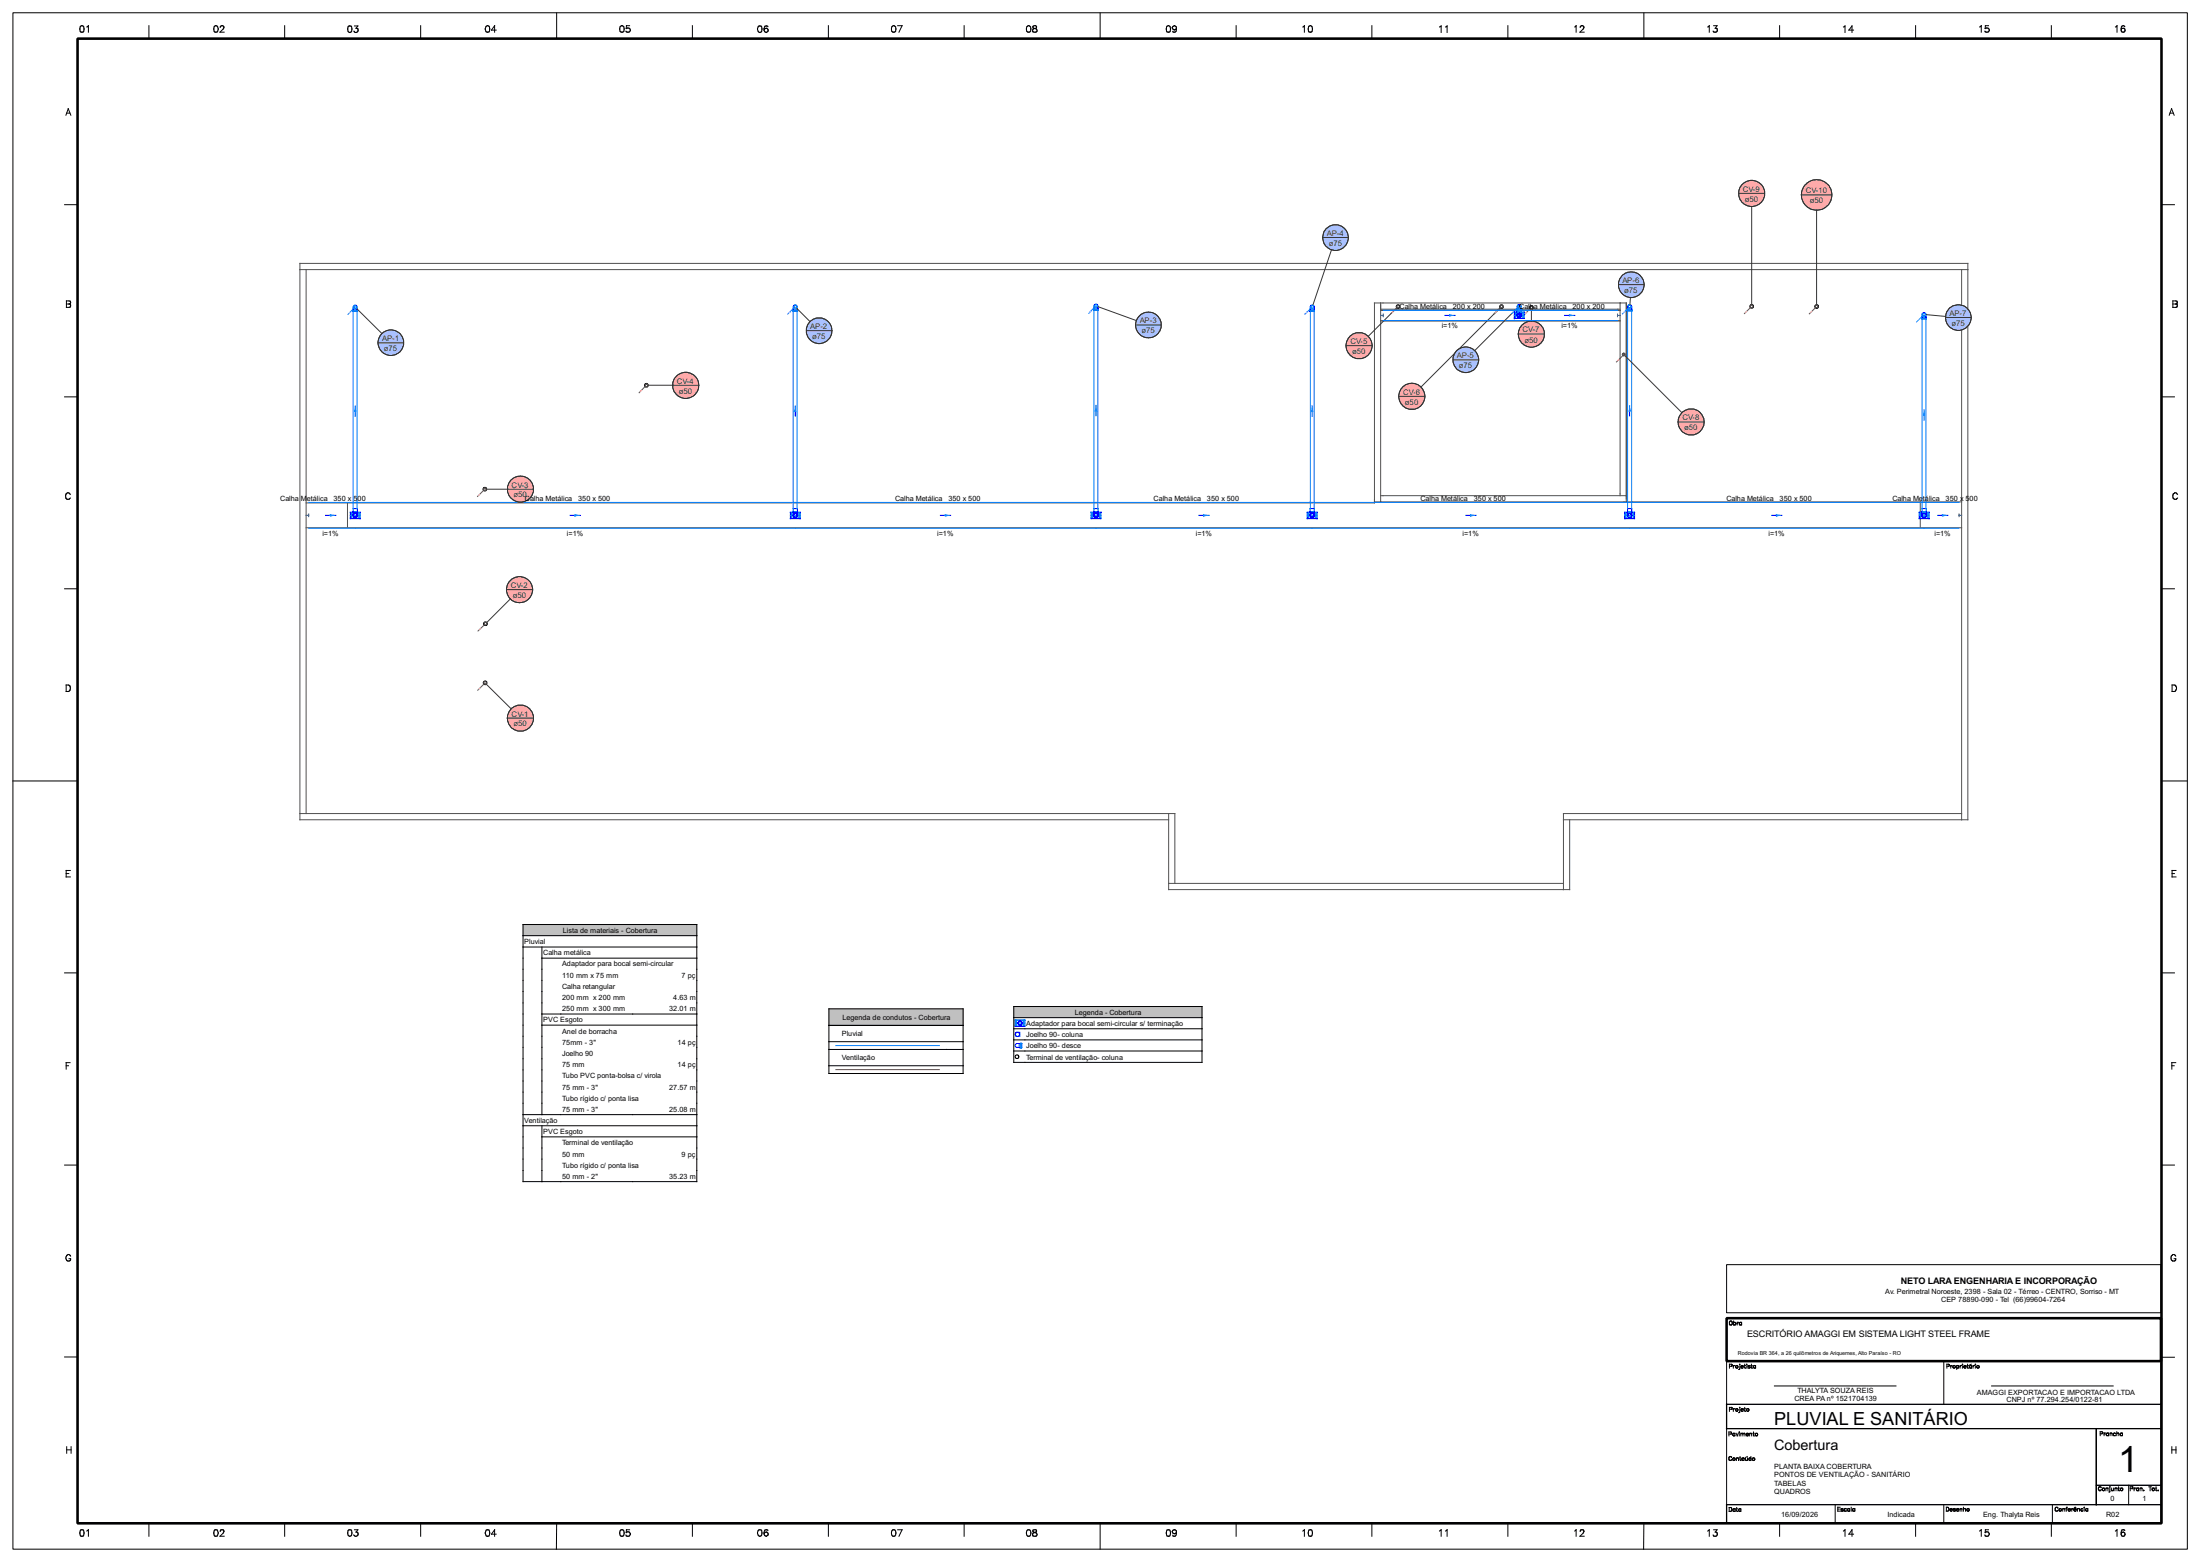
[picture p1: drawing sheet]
<svg xmlns="http://www.w3.org/2000/svg" width="851mm" height="604mm" viewBox="0 0 851 604" stroke-linecap="round" stroke-linejoin="round" font-family="sans-serif">
<path d="M30 14.9h806v574.1h-806zM667.8 509.7h168v16.6h-168z" fill="none" stroke="#000" stroke-width="1"/>
<g fill="none" stroke="#000" stroke-width=".39">
<path d="M5 4.9h841v594.1h-841zM31.2 10.1l.4-.2a1.37 1.37 0 0 1 .9 1.2 1.37 1.37 0 0 1-.7 1.3l-.8-.4-.1-1zM33.6 10.4l.6-.5v2.5M57.6 9.9v5M83 10.1a1.19 1.19 0 0 1 1.5 .9 1.19 1.19 0 0 1-.9 1.4l-.8-.4-.1-1zM85.2 10.5a.72 .72 0 0 1 1.1-.5 .72 .72 0 0 1 0 1.2l-1.2 1.2h1.6M110.1 9.9v5M134.8 10.1l.6-.1a1.37 1.37 0 0 1 .7 1.4 1.37 1.37 0 0 1-.9 1.1 1.71 1.71 0 0 1-.4-2.4zM137.1 10h1.3l-.7 .9a.82 .82 0 0 1 .6 1.3 .82 .82 0 0 1-1.4-.2M162.7 9.9v5M188.1 10.1l.4-.2a1.37 1.37 0 0 1 .9 1.2 1.37 1.37 0 0 1-.7 1.3h-.2a1.41 1.41 0 0 1-.4-2.3zM191.9 11.6h-1.8l1.2-1.7v2.5"/>
<path d="M215.3 5v9.9M240.1 10.1l.3-.2a1.28 1.28 0 0 1 1 1.3 1.28 1.28 0 0 1-1 1.2l-.6-.4-.1-.6 .1-1zM243.5 9.9h-1.2l-.1 1.1a.91 .91 0 0 1 1.4 0 .91 .91 0 0 1-.2 1.4 .91 .91 0 0 1-1.3-.4M267.8 9.9v5M293.4 10.1l.6-.1a1.37 1.37 0 0 1 .7 1.4 1.37 1.37 0 0 1-.9 1.1 1.52 1.52 0 0 1-.4-2.4zM295.9 11h.8l.4 .6-.1 .5-.6 .4-.7-.4-.2-.5zM297 10.3l-.7-.3a1.23 1.23 0 0 0-.8 1.6M320.4 9.9v5M345.2 10.1l.3-.2a1.28 1.28 0 0 1 1 1.3 1.28 1.28 0 0 1-1 1.2l-.6-.4-.1-.6 .1-1zM347.2 9.9h1.7l-1.2 2.5M372.9 9.9v5M397.4 10.1l.3-.2a1.28 1.28 0 0 1 1 1.3 1.28 1.28 0 0 1-1 1.2l-.6-.4-.1-.6 .1-1z"/>
<path d="M399.6 10.1v.7l1.1 .3 .4 .5a.85 .85 0 0 1-.9 .9 .85 .85 0 0 1-.8-.9 1.17 1.17 0 0 1 1.4-.8l.1-.5-.4-.4zM425.5 5v9.9M451.4 10.1l.4-.2a1.37 1.37 0 0 1 .9 1.2 1.37 1.37 0 0 1-.7 1.3l-.8-.4-.1-1zM453.8 10.1l.5-.2 .6 .4 .1 .5-.4 .6h-.8l-.4-.6zM455 10.8a1.08 1.08 0 0 1-1 1.6l-.4-.3M478.1 9.9v5M503.9 10.4l.6-.5v2.5M506.3 10.1l.4-.2a1.37 1.37 0 0 1 .9 1.2 1.37 1.37 0 0 1-.7 1.3l-.8-.4-.1-1zM530.6 9.9v5M556.8 10.4l.6-.4v2.5M559.1 10.4l.6-.4v2.5M583.2 9.9v5"/>
<path d="M609.1 10.4l.5-.5v2.5M611.2 10.5a.72 .72 0 0 1 1.1-.5 .72 .72 0 0 1 0 1.2l-1.2 1.2h1.6M635.8 5v9.9M660.5 10.4l.6-.5v2.5M662.8 9.9h1.3l-.7 1a.82 .82 0 0 1 .6 1.3 .82 .82 0 0 1-1.4-.2M688.3 9.9v5M713 10.4l.6-.4v2.5M716.9 11.6h-1.8l1.2-1.6v2.5M740.9 9.9v5M765.7 10.4l.6-.5v2.5M769.1 9.9h-1.2l-.1 1.1a.91 .91 0 0 1 1.4 0 .91 .91 0 0 1-.2 1.4 .91 .91 0 0 1-1.3-.4M793.4 9.9v5"/>
<path d="M818.2 10.4l.6-.5v2.5M821.8 10.3l-.7-.4a1.29 1.29 0 0 0-.7 1.7M25.5 44.5l.9-2.5 1 2.5M25.8 43.7h1.2M839 44.5l.9-2.5 1 2.5M839.3 43.7h1.2M25 79.1h5M836 79.1h5M25.7 116.3l1.5 .2 .1 .5-.6 .5 .6 .4-.2 .8-1.4 .1zM25.7 117.5h1M840.4 116.3l1.6 .2v.7l-.5 .3 .6 .4-.2 .8-1.5 .1zM840.4 117.5h1.1"/>
<path d="M25 153.5h5M836 153.5h5M27.2 191.2l-.6-.6a1.21 1.21 0 0 0-1.3 1.3 1.21 1.21 0 0 0 1.5 1.1l.4-.4M842.2 191.2l-.6-.6a1.21 1.21 0 0 0-1.3 1.3 1.21 1.21 0 0 0 1.5 1.1l.4-.4M25 227.7h5M836 227.7h5M25.6 264.9a1.34 1.34 0 0 1 1.5 .7 1.34 1.34 0 0 1-.4 1.7l-1.1 .1zM840.1 264.9a1.37 1.37 0 0 1 1.6 .7 1.37 1.37 0 0 1-.4 1.7l-1.2 .1zM5 302h25M836 302h9.9M25.6 337.8h1M27.2 336.6h-1.6v2.5h1.6"/>
<path d="M840.1 337.8h.9M841.6 336.6h-1.5v2.5h1.5M25 376.2h5M836 376.2h5M25.6 412.1h.9M27.1 410.9h-1.5v2.5M840 412.1h.9M841.5 410.9h-1.5v2.5M25 450.5h5M836 450.5h5M27.3 485.7l-.1-.2a.79 .79 0 0 0-1.4 0 1.18 1.18 0 0 0-.3 1.5 1.18 1.18 0 0 0 1.5 .5l.3-.8h-.6M667.8 489h168v18.6h-168z"/>
<path d="M841.5 485.7l-.6-.6h-.5a1.48 1.48 0 0 0-.2 2.4l.7 .1 .5-.3 .1-.6h-.6M669.1 510.9a.77 .77 0 0 1 .9 .4 .77 .77 0 0 1-.3 1h-.6l-.2-.3zM670.5 511.6l.5-.3 .4 .5-.3 .5-.6-.2M670.5 510.8v1.5M671.9 511.3v1M672.4 511.3l-.5 .3M673.6 511.6l-.5-.3-.4 .5 .2 .5 .7-.2M673.6 511.3v1M25 524.7h5M667.8 526.3v16.7M668.9 528.3l.9-.1 .1-.6-1-.1v1.5M670.4 528v1"/>
<path d="M671 528l-.6 .4M672.8 527.6h.1M672.9 528.1v1.1l-.4 .3M673.4 528.4h.8l-.3-.4-.5 .2v.6l.3 .2 .5-.2M674.6 528h.5M674.8 527.5v1.2l.3 .3M675.5 527.6h.1M675.6 528.1v.9M676.9 528.2l-.8-.1 .8 .6-.3 .3-.5-.2M677.2 528h.5M677.4 527.5v1.2l.4 .3M679 528.2a.5 .5 0 0 0-.7-.1 .5 .5 0 0 0 0 .8 .5 .5 0 0 0 .7-.1"/>
<path d="M679 528v1M686.3 535.9h47M751.8 526.3v16.7M753 528.3l.8-.1 .1-.6-.9-.1v1.5M754.5 528v1M755 528l-.5 .2M756.8 528.2l.5-.2 .3 .4-.3 .6-.5-.2M756.8 528v1.5M758.1 528v1M758.7 528l-.6 .4M759 527.6h.1M759 528.1v.9"/>
<path d="M759.5 528.4l.4 .6 .5-.2M759.6 528.2l.5-.2 .3 .4h-.9zM760.8 528h.5M761 527.5v1.4l.3 .1M762.4 527.5l-.6 .3M762.5 528.2l-.5-.2-.3 .4 .3 .6 .5-.2M762.5 528v1M763.1 528v1M763.7 528l-.6 .4M764 527.6h.1M764 528.1v.9M770.3 535.9h47"/>
<path d="M835.8 526.3v16.7M836 524.8h5M25.8 559.4v2.5M27.5 559.4v2.5M667.8 552.4v29.4M668.7 554.5l1-.1v-.5l-1-.2v1.5M668.9 544.9h.9l.1-.6-1-.1v1.5M670.4 544.7v1M671 554.2v1M671 554.4l-.3-.2-.5 .2v.6l.3 .2 .5-.2M671 544.7h-.4l-.2 .4M671.5 544.7h.5l.2 .4-.3 .6-.6-.5z"/>
<path d="M671.5 554.2l.4 1 .4-1M672.7 553.7v.2zM672.7 554.3v.9M672.9 544.2h.1M672.9 544.7v1.2l-.4 .3M673.3 554.5l.4-.3 .4 .3M673.3 554.2v1M673.4 545.1h.8l-.1-.4-.7 .2v.5l.3 .3 .5-.3M674.1 554.5l.6-.3 .2 1M674.1 554.5v.7M674.6 544.7h.5M674.8 544.2v1.2l.3 .3"/>
<path d="M675.4 554.6l.3 .6 .5-.2M675.7 554.2l.5 .4h-.8zM675.7 544.7l.7 .2-.3 .8-.6-.5zM676.7 554.5l.4-.3 .4 .1v.9M676.7 554.2v1M678 554.2h.5M678.2 553.7v1.4l.3 .1M812.3 554.4l.9-.1 .1-.4-1-.3v1.5M813.8 554.1v1M814.4 554.1l-.6 .5M815.5 554.3a.51 .51 0 0 0-.8 0 .51 .51 0 0 0 .2 .8l.6-.2M815.5 554.1v1"/>
<path d="M816.1 554.4l.3-.3 .4 .1 .1 .9M816.1 554.1v1M818.2 554.3l-.3-.2-.5 .2 .2 .8 .6-.2M818.7 554.4l.6-.3 .2 1M818.7 553.6v1.5M820.9 554.3l-.5-.2-.4 .5 .2 .5 .7-.2M820.9 554.1v1M840 559.4v2.5M841.6 559.4v2.5M25.8 560.6h1.7M669.7 563.6l-.3-.4-.7 .4 .1 .9 .6 .2 .3-.3M670.2 563.9a.5 .5 0 0 1 .7-.1 .5 .5 0 0 1 0 .8 .5 .5 0 0 1-.7-.1z"/>
<path d="M671.6 564l.6-.3 .2 1M671.6 563.7v1M672.8 563.7h.5M673 563.2v1.2l.4 .3M673.7 564.1l.4 .6 .5-.2M673.8 563.9l.5-.2 .3 .4h-.9zM675.1 563.7l.2 1 .6-.3M675.8 563.2l-.6 .3M675.9 563.7v1M677.2 563.9l-.5-.2-.3 .4 .3 .6 .5-.2M677.2 563.2v1.5M810.8 574.3h25"/>
<path d="M812.7 575.2l-.2-.3h-.6a.77 .77 0 0 0-.3 .9 .77 .77 0 0 0 .9 .5l.2-.3M813.3 575.4l.7 .2-.3 .8-.6-.5zM814.5 575.6l.8-.2v1M814.5 575.4v1M816 574.9h.1M816 575.4v1.4l-.3 .1M816.6 575.4l.2 1 .6-.3M817.4 575.4v1M818 575.6l.7-.2 .1 1M818 575.4v1M819.2 575.4h.5M819.4 574.9v1.2l.4 .3"/>
<path d="M820.3 575.4l.7 .2-.3 .8-.6-.5zM823.3 574.3v7.5M823.9 575.6h.9l.1-.6-1-.1v1.5M825.4 575.4v1M826 575.4h-.4l-.2 .4M827.1 575.6l-.6-.2-.2 .4 .3 .6 .5-.3M827.1 575.4v1M827.7 575.6l.7-.2 .1 1M827.7 575.4v1M829.1 576.2v.2zM831.1 574.9h1M831.6 574.9v1.5"/>
<path d="M832.4 575.6l.7-.2 .2 .4-.2 .5-.4 .1zM833.6 575.4h.5M833.9 574.9v1.4l.3 .1M834.7 576.2v.2zM840 560.6h1.6M31.2 591.6l.6-.1a1.46 1.46 0 0 1 0 2.5h-.2a1.71 1.71 0 0 1-.4-2.4zM33.6 592l.6-.5v2.5M57.6 589v5M83 591.6a1.24 1.24 0 0 1 1.5 .9 1.24 1.24 0 0 1-.9 1.5h-.2a1.71 1.71 0 0 1-.4-2.4zM85.2 592.1a.7 .7 0 0 1 .7-.6 .7 .7 0 0 1 .7 .7l-1.5 1.8h1.6M110.1 589v5M134.8 591.6l.6-.1a1.37 1.37 0 0 1 .7 1.3 1.37 1.37 0 0 1-.9 1.2 1.71 1.71 0 0 1-.4-2.4z"/>
<path d="M137.1 591.5h1.3l-.7 .9a.87 .87 0 0 1 .6 1.4 .87 .87 0 0 1-1.5-.3M162.7 589v5M188.1 591.6l.6-.1a1.46 1.46 0 0 1 0 2.5l-.6-.1a1.83 1.83 0 0 1 0-2.3zM191.9 593.2h-1.8l1.2-1.7v2.5M215.3 589l-.1 10M240.1 591.6l.3-.1a1.28 1.28 0 0 1 1 1.2 1.28 1.28 0 0 1-1 1.3 1.59 1.59 0 0 1-.3-2.4zM243.5 591.5h-1.2l-.1 1.1 .5-.3 .7 .1 .4 .6-.4 .9h-1.1l-.2-.4M267.8 589v5M293.4 591.6l.6-.1a1.37 1.37 0 0 1 .7 1.3 1.37 1.37 0 0 1-.9 1.2 1.52 1.52 0 0 1-.4-2.4zM295.9 592.5h.8l.4 .6-.1 .5-.6 .4-.7-.4-.2-.5zM297 591.8l-.7-.3a1.23 1.23 0 0 0-.8 1.6M320.4 589v5"/>
<path d="M345.2 591.6l.3-.1a1.28 1.28 0 0 1 1 1.2 1.28 1.28 0 0 1-1 1.3 1.59 1.59 0 0 1-.3-2.4zM347.2 591.5h1.7l-1.2 2.5M372.9 589v5M397.4 591.6l.3-.1a1.28 1.28 0 0 1 1 1.2 1.28 1.28 0 0 1-1 1.3 1.59 1.59 0 0 1-.3-2.4zM399.6 591.6v.7l1.1 .4a.68 .68 0 0 1 .4 .7 .68 .68 0 0 1-.6 .6l-.9-.1-.2-.4a1.21 1.21 0 0 1 1.4-1.2v-.7zM425.5 589v10M451.4 591.6l.6-.1a1.46 1.46 0 0 1 0 2.5h-.2a1.71 1.71 0 0 1-.4-2.4zM455 592.3a1.19 1.19 0 0 1-1 1.7l-.4-.4M478.1 589v5M503.9 592l.6-.5v2.5M506.3 591.6l.6-.1a1.46 1.46 0 0 1 0 2.5h-.2a1.71 1.71 0 0 1-.4-2.4zM530.6 589v5"/>
<path d="M556.8 592l.6-.5v2.5M559.1 592l.6-.5v2.5M583.2 589v5M609.1 592l.5-.5v2.5M611.2 592.1a.7 .7 0 0 1 .8-.6 .7 .7 0 0 1 .6 .7l-1.5 1.8h1.6M635.8 589l-.1 10M660.5 592l.6-.5v2.5M662.8 591.5h1.3l-.7 .9a.82 .82 0 0 1 .6 1.3 .82 .82 0 0 1-1.4-.2M668.8 582.9h.7a.85 .85 0 0 1 .3 1 .85 .85 0 0 1-1 .5zM671.1 583.6l-.1-.2-.7 .2a.5 .5 0 0 0 .1 .7 .5 .5 0 0 0 .7-.1M671.1 583.4v1M671.5 583.4h.5"/>
<path d="M671.7 582.9v1.2l.4 .3M673.3 583.4v1M673.3 583.6l-.1-.2-.7 .2v.6l.3 .2 .5-.2M688.3 589v5M709.8 581.8v7M710.8 583.5h.6M711.7 582.8h-.9v1.5h.9M712.9 583.5l-.8-.1v.3l.8 .3-.1 .3-.7-.2M713 592l.6-.5v2.5M714.1 583.5l-.5-.2-.3 .5 .2 .5 .6-.2M715.4 583.5l-.3-.2-.5 .2 .2 .8 .6-.2M715.4 583.3v1"/>
<path d="M716 582.8v1.5M716.9 593.2h-1.8l1.2-1.7v2.5M717.4 583.5l-.5-.2-.4 .5 .2 .5 .7-.2M717.4 583.3v1M740.9 589v5M751.8 581.8v7.1M752.8 582.8l.7 .1 .3 .5-.1 .6-.4 .3h-.5zM754.2 583.7l.4 .6 .5-.2M754.4 583.4l.4-.1 .3 .4h-.9zM756.3 583.5l-.3-.2-.5 .2 .8 .5-.1 .2-.7-.1M756.7 583.7l.4 .6 .5-.2M756.8 583.5l.5-.2 .3 .4h-.9z"/>
<path d="M758.1 583.6l.3-.3 .4 .1v.9M758.1 583.3v1M759.4 583.6l.6-.3 .2 1M759.4 582.8v1.5M760.9 583.4l.7 .1v.6a.5 .5 0 0 1-.7 0 .5 .5 0 0 1 0-.7zM765.7 592l.6-.5v2.5M769.1 591.5h-1.2l-.1 1.1 .5-.3 .7 .1 .4 .6-.4 .9h-1.1l-.2-.4M793.4 589v5M793.8 581.8v7.1M795.9 583.2l-.3-.4-.7 .4 .2 1 .5 .1 .3-.3M796.4 583.5a.5 .5 0 0 1 .7-.1 .5 .5 0 0 1 0 .8 .5 .5 0 0 1-.7-.1zM797.8 583.6l.6-.3 .2 1"/>
<path d="M797.8 583.3v1M799 583.3h.5M799.6 582.8l-.4 .3v1.2M799.9 583.7l.4 .6 .5-.2M800.1 583.4l.4-.1 .3 .4h-.9zM801.3 583.3v1M801.9 583.3l-.6 .4M802.1 583.7l.4 .6 .5-.2M802.2 583.5l.5-.2 .3 .4h-.9zM802.3 583l.3-.2 .3 .2M803.5 583.6l.6-.3 .2 1M803.5 583.3v1"/>
<path d="M805.6 583.5l-.5-.2-.3 .4 .3 .6 .5-.2M806.1 582.8v.2zM806.1 583.4v.9M807.5 583.5a.5 .5 0 0 0-.7-.1 .5 .5 0 0 0 0 .8 .5 .5 0 0 0 .7-.1M807.5 583.3v1M818.2 592l.6-.5v2.5M821.8 591.8l-.7-.3a1.29 1.29 0 0 0-.7 1.7"/>
<circle cx="821.2" cy="11.7" r=".78"/>
<circle cx="592.3" cy="118.9" r=".7"/>
<circle cx="671.7" cy="528.5" r=".48"/>
<circle cx="755.8" cy="528.5" r=".51"/>
<circle cx="765" cy="528.5" r=".49"/>
<circle cx="679.3" cy="554.7" r=".48"/>
<circle cx="678.2" cy="564.2" r=".49"/>
<circle cx="454.2" cy="592.2" r=".78"/>
<circle cx="821.2" cy="593.2" r=".78"/>
</g>
<path d="M810.8 552.4v29.4M835.8 552.4h-168v-9.4h168v45.8h-168v-7h168" fill="none" stroke="#000" stroke-width=".5"/>
<g fill="none" stroke="#505050" stroke-width=".39">
<path d="M116 104.2h645.1M118.4 104.2v210.4M534 119.9h92.6M534 117.1v77M534 119.5h92.6M626.6 117.1v74.6M758.7 104.2v212.8M534 120h92.6M534 124h92.6M134.4 194.5v9.6M531.6 194.1h227.1M534 191.7h95"/>
<path d="M629 194.1v-77h-97.4v77.4h-413.2M742.7 194.1v10M118.4 204.1h640.3M116 314.6h338.4v27M452 317h-336v-215.2h645.1v215.2h-156.4M452 314.6v29.4h155.1v-27M758.7 314.6h-154v29.4M452 341.6h152.7"/>
</g>
<path d="M588.7 125.6a5 5 0 0 1 5.5-1.1 5 5 0 0 1 3.1 4.6h-5h5a5 5 0 0 1-6.9 4.8 5 5 0 0 1-1.7-8.3z" fill-rule="evenodd" fill="#faa"/>
<g fill="none" stroke="#333" stroke-width=".39">
<path d="M592.3 119.6v4.5M587.2 129.1h10.1"/>
<circle cx="592.3" cy="129.2" r="5"/>
</g>
<g fill="none" stroke="#684545" stroke-width=".39">
<path d="M591.9 119.2l-2.4 2.5"/>
<circle cx="592.3" cy="119" r=".51"/>
</g>
<path d="M590.2 120.4l.6 .6-1.3 .7z" fill="#faa"/>
<circle cx="580.7" cy="118.6" r=".73" fill="none" stroke="#000" stroke-width=".39"/>
<path d="M542.8 149.4a5.1 5.1 0 0 1 5.4-.8 5.1 5.1 0 0 1 2.9 4.7h-5h5a5.1 5.1 0 0 1-7.2 4.5 5.1 5.1 0 0 1-1.1-8.4z" fill-rule="evenodd" fill="#faa"/>
<g fill="none" stroke="#333" stroke-width=".39">
<path d="M580.2 119l-30.6 30.7M541 153.3h10.1"/>
<circle cx="546" cy="153.3" r="5.1"/>
</g>
<g fill="none" stroke="#684545" stroke-width=".39">
<path d="M580.4 118.9l-2.5 2.4"/>
<circle cx="580.7" cy="118.5" r=".5"/>
</g>
<path d="M578.7 120l.5 .6-1.3 .7z" fill="#faa"/>
<circle cx="540.7" cy="118.6" r=".7" fill="none" stroke="#000" stroke-width=".39"/>
<path d="M522.4 129.7a5.1 5.1 0 0 1 5.4-.7 5.1 5.1 0 0 1 2.9 4.7h-5.1h5.1a5.1 5.1 0 0 1-7.2 4.5 5.1 5.1 0 0 1-1.1-8.5z" fill-rule="evenodd" fill="#faa"/>
<g fill="none" stroke="#333" stroke-width=".39">
<path d="M540.2 119l-11 11M520.6 133.7h10.1"/>
<circle cx="525.6" cy="133.7" r="5.1"/>
</g>
<g fill="none" stroke="#684545" stroke-width=".39">
<path d="M540.4 118.9l-2.5 2.4"/>
<circle cx="540.7" cy="118.5" r=".48"/>
</g>
<path d="M538.7 120l.5 .6-1.3 .7z" fill="#faa"/>
<circle cx="250" cy="149" r=".74" fill="none" stroke="#000" stroke-width=".39"/>
<path d="M261.6 145.5a5.1 5.1 0 0 1 5.5-1.2 5.1 5.1 0 0 1 3.2 4.7h-5.1h5.1a5.1 5.1 0 0 1-7 4.7 5.1 5.1 0 0 1-1.7-8.2z" fill-rule="evenodd" fill="#faa"/>
<g fill="none" stroke="#333" stroke-width=".39">
<path d="M250.7 149h19.6"/>
<circle cx="265.3" cy="149" r="5"/>
</g>
<g fill="none" stroke="#684545" stroke-width=".39">
<path d="M249.6 149.4l-2.4 2.5"/>
<circle cx="250" cy="149" r=".51"/>
</g>
<path d="M247.9 150.6l.6 .5-1.3 .8z" fill="#faa"/>
<path d="M136.6 119.5h1.5M136.6 119.9h1.6M136.6 120.3h1.6M136.6 120.1h1.6" fill="none" stroke="#007fff" stroke-width=".39"/>
<path d="M137 118h.8l.3 .4 .1 2-1.7-.1 .1-1.8z" fill="none" stroke="#00f" stroke-width=".39"/>
<path d="M147.7 128.9a4.9 4.9 0 0 1 5.4-1 4.9 4.9 0 0 1 3 4.7h-4.9h4.9a4.9 4.9 0 0 1-6.9 4.4 4.9 4.9 0 0 1-1.5-8.1z" fill-rule="evenodd" fill="#aabfff"/>
<g fill="none" stroke="#333" stroke-width=".39">
<path d="M138.1 119.4l9.6 9.5M146.2 132.6h9.9"/>
<circle cx="151.2" cy="132.5" r="4.9"/>
</g>
<g fill="none" stroke="#007fff" stroke-width=".39">
<path d="M137 119l-2.4 2.5"/>
<circle cx="137.4" cy="118.7" r=".53"/>
</g>
<path d="M135.3 120.2l.6 .5-1.3 .8z" fill="#aad4ff"/>
<path d="M423.1 119.1h1.5M423.1 119.5h1.6M423.1 119.9h1.6M423.1 119.7h1.6" fill="none" stroke="#007fff" stroke-width=".39"/>
<path d="M423.5 117.6h.8l.3 .4 .1 2-1.7-.1 .1-1.6z" fill="none" stroke="#00f" stroke-width=".39"/>
<path d="M441.3 121.5a5 5 0 0 1 7.8 4.1h-4.9h4.9a5 5 0 0 1-7.3 4.4 5 5 0 0 1-.5-8.5z" fill-rule="evenodd" fill="#aabfff"/>
<g fill="none" stroke="#333" stroke-width=".39">
<path d="M424.6 118.5l14.9 5.4M439.2 125.6h9.9"/>
<circle cx="444.2" cy="125.6" r="4.9"/>
</g>
<g fill="none" stroke="#007fff" stroke-width=".39">
<path d="M423.5 118.6l-2.4 2.5"/>
<circle cx="423.9" cy="118.3" r=".5"/>
</g>
<path d="M421.8 119.8l.6 .5-1.3 .8z" fill="#aad4ff"/>
<path d="M306.8 119.4h1.5M306.8 119.8h1.6M306.8 120.2h1.6M306.8 120h1.6" fill="none" stroke="#007fff" stroke-width=".39"/>
<path d="M307.2 117.9h.8l.3 .4 .1 2-1.7-.1 .1-1.7z" fill="none" stroke="#00f" stroke-width=".39"/>
<path d="M313.6 124a5 5 0 0 1 5.3-.6 5 5 0 0 1 2.9 4.4h-5h5a5 5 0 0 1-7.1 4.6 5 5 0 0 1-1.1-8.4z" fill-rule="evenodd" fill="#aabfff"/>
<g fill="none" stroke="#333" stroke-width=".39">
<path d="M308.3 119.3l5 5M311.9 127.8h9.9"/>
<circle cx="316.8" cy="127.8" r="5"/>
</g>
<g fill="none" stroke="#007fff" stroke-width=".39">
<path d="M307.2 118.9l-2.5 2.5"/>
<circle cx="307.6" cy="118.6" r=".48"/>
</g>
<path d="M305.5 120.1l.5 .6-1.3 .7z" fill="#aad4ff"/>
<path d="M506.7 119.8h1.6M506.8 119.4h1.5M506.7 120.3h1.6M506.7 120h1.6" fill="none" stroke="#007fff" stroke-width=".39"/>
<path d="M507 118l.8-.1 .4 .3 .1 2.2-1.7-.1z" fill="none" stroke="#00f" stroke-width=".39"/>
<path d="M513 88.3a5 5 0 0 1 5.4-1 5 5 0 0 1 3.1 4.5h-5h5a5 5 0 0 1-6.9 4.7 5 5 0 0 1-1.6-8.2z" fill-rule="evenodd" fill="#aabfff"/>
<g fill="none" stroke="#333" stroke-width=".39">
<path d="M511.6 91.8h9.9M515 96.5l-7.2 21.4"/>
<circle cx="516.6" cy="91.8" r="4.9"/>
</g>
<g fill="none" stroke="#007fff" stroke-width=".39">
<path d="M507.2 119l-2.5 2.4"/>
<circle cx="507.5" cy="118.7" r=".48"/>
</g>
<path d="M505.4 120.1l.6 .6-1.3 .7z" fill="#aad4ff"/>
<path d="M743.4 122.4h1.5M743.4 122.8h1.6M743.4 123.2h1.6M743.4 123h1.6" fill="none" stroke="#007fff" stroke-width=".39"/>
<path d="M743.9 120.8h.5l.5 .5 .1 2-1.7-.1 .1-1.9z" fill="none" stroke="#00f" stroke-width=".39"/>
<path d="M754.2 118.9a5 5 0 0 1 5.3-.6 5 5 0 0 1 2.9 4.4h-5h5a5 5 0 0 1-7.1 4.6 5 5 0 0 1-1.1-8.4z" fill-rule="evenodd" fill="#aabfff"/>
<g fill="none" stroke="#333" stroke-width=".39">
<path d="M744.9 121.6l7.6 .7M752.5 122.7h9.9"/>
<circle cx="757.5" cy="122.7" r="4.9"/>
</g>
<g fill="none" stroke="#007fff" stroke-width=".39">
<path d="M743.8 121.9l-2.5 2.5"/>
<circle cx="744.2" cy="121.6" r=".5"/>
</g>
<path d="M742.1 123.1l.5 .5-1.3 .8z" fill="#aad4ff"/>
<path d="M629.5 119.3h1.6M629.5 119.7h1.6M629.5 119.9h1.6M629.5 120.1h1.6" fill="none" stroke="#007fff" stroke-width=".39"/>
<path d="M630 117.7h.6l.4 .4 .1 2.1-1.7-.1 .1-1.7z" fill="none" stroke="#00f" stroke-width=".39"/>
<path d="M627.7 106.2a5 5 0 0 1 5.3-.7 5 5 0 0 1 2.9 4.5h-5h5a5 5 0 0 1-7.1 4.6 5 5 0 0 1-1.1-8.4z" fill-rule="evenodd" fill="#aabfff"/>
<g fill="none" stroke="#333" stroke-width=".39">
<path d="M626 110h9.9M630.6 115l-.2 2.7"/>
<circle cx="630.9" cy="110" r="5"/>
</g>
<g fill="none" stroke="#007fff" stroke-width=".39">
<path d="M630 118.8l-2.5 2.5"/>
<circle cx="630.3" cy="118.5" r=".47"/>
</g>
<path d="M628.2 120l.6 .5-1.3 .8z" fill="#aad4ff"/>
<path d="M202.3 357.5h67.2v4.3h-67.2z" fill-rule="evenodd" fill="#c0c0c0"/>
<path d="M202.3 357.5h67.2v4.3h-67.2z" fill="none" stroke="#c0c0c0" stroke-width=".39"/>
<path d="M202.3 357.5h67.2v99.4h-67.2zM202.3 361.8h67.2M202.3 366.2h67.2M209.6 366.2v64.8M209.6 370.5h59.9M209.6 392.1h59.9M209.6 396.4h59.9M202.3 431h67.2M202.3 435.3h67.2M209.6 435.3v21.6M209.6 439.6h59.9" fill="none" stroke="#000" stroke-width=".39"/>
<path d="M320.6 390.1h51.9v6.4h-51.9z" fill-rule="evenodd" fill="#c0c0c0"/>
<path d="M320.6 390.1h51.9v6.4h-51.9z" fill="none" stroke="#c0c0c0" stroke-width=".39"/>
<path d="M320.6 390.1h51.9v25h-51.9zM320.6 396.5h51.9M320.6 402.8h51.9M320.6 405.8h51.9M320.6 412.1h51.9" fill="none" stroke="#000" stroke-width=".39"/>
<path d="M323.3 404.3h40" fill="none" stroke="#007fff" stroke-width=".39"/>
<path d="M323.3 413.6h40" fill="none" stroke="#684545" stroke-width=".39"/>
<path d="M392.1 389.2h72.8v4.3h-72.8z" fill-rule="evenodd" fill="#c0c0c0"/>
<path d="M392.1 389.2h72.8v4.3h-72.8z" fill="none" stroke="#c0c0c0" stroke-width=".39"/>
<g fill="none" stroke="#000" stroke-width=".39">
<path d="M392.1 389.2h72.8v21.6h-72.8zM392.1 393.5h72.8M392.1 397.8h72.8M392.1 402.1h72.8M392.1 406.4h72.8"/>
<circle cx="393.4" cy="408.6" r=".71"/>
</g>
<g fill="none" stroke="#007fff" stroke-width=".39">
<path d="M535 119.9h52.6M535 123.9h52.6M392.6 396.7h3.8M392.6 394.5h3.8M392.6 395.6h3.8M393 394.5v2.2M393.1 394.5v2.2M394.4 399.2v1.5M395.9 394.5v2.2M396 394.5v2.2M394.2 403.5v1.5M394.6 403.5v1.6"/>
<path d="M394.8 403.5v1.6M395 403.5v1.6"/>
<circle cx="393.5" cy="399.9" r=".78"/>
</g>
<g fill="none" stroke="#00f" stroke-width=".39">
<path d="M558.8 121.9h4M392.6 394.4h3.8v2.5h-3.8zM394 399.2h.4M393 403.6l2.2-.1v1.6l-2.3-.2-.3-.8zM394 400.7h.4"/>
<circle cx="393.5" cy="400" r=".88"/>
<circle cx="394.6" cy="395.7" r=".77"/>
</g>
<path d="M534 121.9h1M535 121.4v1M625.6 121.9h1M625.6 121.4v1" fill="none" stroke="#006081" stroke-width=".39"/>
<path d="M560.4 121.3l2.4 .6-2.4 .6z" fill="#00bfff"/>
<path d="M586.8 119.2h1.5M586.8 119.6h1.6M586.8 119.8h1.6M586.8 120h1.6" fill="none" stroke="#007fff" stroke-width=".39"/>
<path d="M587.2 117.7h.8l.3 .4 .1 2.1-1.7-.2 .1-1.7z" fill="none" stroke="#00f" stroke-width=".39"/>
<path d="M563.4 135.6a5 5 0 0 1 5.4-1.1 5 5 0 0 1 3.1 4.7h-5h5a5 5 0 0 1-6.9 4.5 5 5 0 0 1-1.6-8.1z" fill-rule="evenodd" fill="#aabfff"/>
<g fill="none" stroke="#333" stroke-width=".39">
<path d="M586.8 119.1l-16.4 16.5M562 139.2h9.9"/>
<circle cx="566.9" cy="139.1" r="5"/>
</g>
<g fill="none" stroke="#007fff" stroke-width=".39">
<path d="M587.2 118.7l-2.5 2.5"/>
<circle cx="587.6" cy="118.4" r=".48"/>
</g>
<path d="M585.5 119.9l.5 .6-1.3 .7z" fill="#aad4ff"/>
<path d="M587.6 119.9h38M585.7 123h3.8M585.7 120.8h3.8M585.7 121.9h3.8M586.1 120.8v2.2M586.2 120.8v2.2M587.6 123.9h38M589 120.8v2.2M589.1 120.8v2.2" fill="none" stroke="#007fff" stroke-width=".39"/>
<g fill="none" stroke="#00f" stroke-width=".39">
<path d="M585.7 123.1h3.8v-2.5h-3.8v2.6M605.1 121.9h4"/>
<circle cx="587.6" cy="122" r=".77"/>
</g>
<path d="M606.7 121.3l2.4 .6-2.4 .6z" fill="#00bfff"/>
<g fill="none" stroke="#00f" stroke-width=".39">
<path d="M586.8 121v.4M588.3 121v.4M137.4 157v4M136.6 198.4l1.7-.1-.1-1.6h-1.6v2.2M138.1 198.4v.5"/>
<circle cx="587.6" cy="122" r=".91"/>
<circle cx="137.4" cy="199.3" r=".9"/>
</g>
<g fill="none" stroke="#007fff" stroke-width=".39">
<path d="M136.6 120.4v76.3M138.1 120.4v76.3M586.8 121h1.5M136.6 198.4h1.5M136.6 197.9h1.6M136.6 198.3h1.6M136.6 198.1h1.6"/>
<circle cx="587.6" cy="122" r=".82"/>
<circle cx="137.4" cy="199.3" r=".8"/>
</g>
<path d="M118.4 199.3h1M119.4 198.8v1" fill="none" stroke="#006081" stroke-width=".39"/>
<path d="M137.4 157l.6 2.5h-1.3z" fill="#00bfff"/>
<g fill="none" stroke="#00f" stroke-width=".39">
<path d="M307.6 157v4M306.8 198.4l1.7-.1-.1-1.6h-1.6v2.2M308.3 198.4v.5"/>
<circle cx="307.6" cy="199.3" r=".91"/>
</g>
<g fill="none" stroke="#007fff" stroke-width=".39">
<path d="M306.8 120.3v76.4M308.3 120.3v76.4M306.8 198.4h1.5M306.8 197.9h1.6M306.8 198.3h1.6M306.8 198.1h1.6"/>
<circle cx="307.6" cy="199.3" r=".77"/>
</g>
<path d="M307.6 157l.6 2.4h-1.3z" fill="#00bfff"/>
<g fill="none" stroke="#00f" stroke-width=".39">
<path d="M423.9 156.8v4M423.1 198.4l1.7-.1-.1-1.6h-1.6v2.2M424.6 198.4v.5"/>
<circle cx="423.9" cy="199.3" r=".91"/>
</g>
<g fill="none" stroke="#007fff" stroke-width=".39">
<path d="M423.1 120v76.7M424.6 120v76.7M423.1 198.4h1.5M423.1 197.9h1.6M423.1 198.3h1.6M423.1 198.1h1.6"/>
<circle cx="423.9" cy="199.2" r=".79"/>
</g>
<path d="M423.9 156.8l.6 2.5h-1.3z" fill="#00bfff"/>
<g fill="none" stroke="#00f" stroke-width=".39">
<path d="M507.5 157v4M506.8 198.4v.5M508.3 198.4l-1.7-.1 .1-1.6h1.6v2.2"/>
<circle cx="507.5" cy="199.3" r=".87"/>
</g>
<g fill="none" stroke="#007fff" stroke-width=".39">
<path d="M506.8 120.4v76.3M508.3 120.4v76.3M506.7 197.9h1.6M506.7 198.3h1.6M506.7 198.1h1.6M506.8 198.4h1.5"/>
<circle cx="507.5" cy="199.3" r=".81"/>
</g>
<path d="M507.5 157l.7 2.4h-1.3z" fill="#00bfff"/>
<path d="M757.7 198.8v1M757.7 199.3h1" fill="none" stroke="#006081" stroke-width=".39"/>
<path d="M119.4 194.3h18M119.4 204.3h18" fill="none" stroke="#007fff" stroke-width=".39"/>
<path d="M125.9 199.3h4" fill="none" stroke="#00f" stroke-width=".39"/>
<path d="M127.5 198.7l2.4 .6-2.4 .7z" fill="#00bfff"/>
<path d="M135.5 198.2h3.8M135.5 199.3h3.8M135.9 198.2v2.2M136 198.2v2.2M137.4 194.3h170.2M138.8 198.2v2.2M138.9 198.2v2.2M135.5 200.4h3.8M137.4 204.3h170.2" fill="none" stroke="#007fff" stroke-width=".39"/>
<g fill="none" stroke="#00f" stroke-width=".39">
<path d="M135.5 198.1h3.8v2.5h-3.8zM136.7 199v.1M220.5 199.3h4"/>
<circle cx="137.4" cy="199.3" r=".77"/>
</g>
<path d="M222.1 198.7l2.4 .6-2.4 .7z" fill="#00bfff"/>
<path d="M305.7 198.2h3.8M305.7 199.3h3.8M306.1 198.2v2.2M306.2 198.2v2.2M307.6 194.3h116.3M309 198.2v2.2M309.1 198.2v2.2M305.7 200.4h3.8M307.6 204.3h116.3" fill="none" stroke="#007fff" stroke-width=".39"/>
<g fill="none" stroke="#00f" stroke-width=".39">
<path d="M305.7 198.1h3.8v2.5h-3.8zM363.7 199.3h4"/>
<circle cx="307.6" cy="199.3" r=".76"/>
</g>
<path d="M365.3 198.7l2.4 .6-2.4 .7z" fill="#00bfff"/>
<path d="M422 198.2h3.8M422 199.3h3.8M422.4 198.2v2.2M422.5 198.2v2.2M423.9 194.3h83.6M425.3 198.2v2.2M425.4 198.2v2.2M422 200.4h3.8M423.9 204.3h83.6" fill="none" stroke="#007fff" stroke-width=".39"/>
<g fill="none" stroke="#00f" stroke-width=".39">
<path d="M422 198.1h3.8v2.5h-3.8zM424.5 199.7v.1M463.7 199.3h4"/>
<circle cx="423.9" cy="199.3" r=".76"/>
</g>
<path d="M465.3 198.7l2.4 .6-2.4 .7z" fill="#00bfff"/>
<path d="M505.6 198.2h3.8M505.6 199.3h3.8M506 198.2v2.2M506.1 198.2v2.2M507.5 194.3h122.8M508.9 198.2v2.2M509 198.2v2.2M505.6 200.4h3.8M507.5 204.3h122.8" fill="none" stroke="#007fff" stroke-width=".39"/>
<g fill="none" stroke="#00f" stroke-width=".39">
<path d="M505.6 198.1h3.8v2.5h-3.8zM566.9 199.3h4"/>
<circle cx="507.5" cy="199.3" r=".76"/>
</g>
<path d="M568.5 198.7l2.4 .6-2.4 .7z" fill="#00bfff"/>
<path d="M628.4 198.2h3.8M628.4 199.3h3.8M628.8 198.2v2.2M628.9 198.2v2.2M630.3 194.3h113.9M631.7 198.2v2.2M631.8 198.2v2.2M628.4 200.4h3.8M630.3 204.3h113.9" fill="none" stroke="#007fff" stroke-width=".39"/>
<path d="M628.4 198.1h3.8v2.5h-3.8zM629.7 198.8l.9-.2 .3 .3a.68 .68 0 0 1-.2 1.1l-.9-.1zM629.7 199.7v.1M685.2 199.3h4" fill="none" stroke="#00f" stroke-width=".39"/>
<path d="M686.8 198.7l2.4 .6-2.4 .7z" fill="#00bfff"/>
<g fill="none" stroke="#00f" stroke-width=".39">
<path d="M630.3 156.9v4M629.5 198.9v-2.2h1.6v2.2M629.5 198.4h1.6"/>
<circle cx="630.3" cy="199.3" r=".91"/>
</g>
<g fill="none" stroke="#007fff" stroke-width=".39">
<path d="M629.5 120.2v76.5M631.1 120.2v76.5M629.5 198.4h1.6M629.5 197.9h1.6M629.5 198.3h1.6M629.5 198.1h1.6"/>
<circle cx="630.3" cy="199.3" r=".81"/>
</g>
<path d="M630.3 156.9l.7 2.4h-1.3z" fill="#00bfff"/>
<path d="M742.3 198.2h3.8M742.3 199.3h3.8M742.7 198.2v2.2M742.8 198.2v2.2M744.2 194.3h13.5M745.6 198.2v2.2M745.7 198.2v2.2M742.3 200.4h3.8M744.2 204.3h13.5" fill="none" stroke="#007fff" stroke-width=".39"/>
<path d="M742.3 198.1h3.8v2.5h-3.8zM743.8 198.6h.7l.4 .5v.5l-.5 .5-.9-.3-.1-.7zM749.4 199.3h4" fill="none" stroke="#00f" stroke-width=".39"/>
<path d="M751 198.7l2.4 .6-2.4 .7z" fill="#00bfff"/>
<g fill="none" stroke="#00f" stroke-width=".39">
<path d="M744.2 158.5v4M743.4 198.4h1.6v-1.7h-1.6v2.2M744.9 198.4v.5"/>
<circle cx="744.1" cy="199.3" r=".88"/>
</g>
<g fill="none" stroke="#007fff" stroke-width=".39">
<path d="M743.4 123.3v73.4M744.9 123.3v73.4M743.4 198.4h1.5M743.4 197.9h1.6M743.4 198.3h1.6M743.4 198.1h1.6"/>
<circle cx="744.2" cy="199.3" r=".81"/>
</g>
<path d="M744.2 158.5l.6 2.4h-1.3z" fill="#00bfff"/>
<path d="M586.8 119.3h1.6v1.7l-1.7-.1zM587.6 118.1v4" fill="none" stroke="#00f" stroke-width=".39"/>
<path d="M586.8 119.3v.9M588.3 119.3v.9M586.8 120.4h1.6M586.8 120.9h1.6M586.8 120.6h1.6" fill="none" stroke="#007fff" stroke-width=".39"/>
<path d="M587.6 118.1l.6 2.5h-1.3z" fill="#00bfff"/>
<circle cx="702.6" cy="118.5" r=".69" fill="none" stroke="#000" stroke-width=".39"/>
<path d="M698.8 70.8a5.9 5.9 0 0 1 6.3-.8 5.9 5.9 0 0 1 3.4 5.3h-5.9h5.9a5.9 5.9 0 0 1-8.4 5.4 5.9 5.9 0 0 1-1.3-9.9z" fill-rule="evenodd" fill="#faa"/>
<g fill="none" stroke="#333" stroke-width=".39">
<path d="M696.7 75.3h11.8M702.6 81.2v36.6"/>
<circle cx="702.6" cy="75.3" r="5.9"/>
</g>
<g fill="none" stroke="#684545" stroke-width=".39">
<path d="M702.3 118.8l-2.5 2.5"/>
<circle cx="702.6" cy="118.5" r=".48"/>
</g>
<path d="M700.6 120l.5 .5-1.3 .8z" fill="#faa"/>
<circle cx="677.5" cy="118.4" r=".71" fill="none" stroke="#000" stroke-width=".39"/>
<path d="M673.9 71.2a5 5 0 0 1 5.5-1.1 5 5 0 0 1 3.1 4.6h-5h5a5 5 0 0 1-6.9 4.8 5 5 0 0 1-1.7-8.3z" fill-rule="evenodd" fill="#faa"/>
<g fill="none" stroke="#333" stroke-width=".39">
<path d="M672.5 74.7h10M677.5 79.8v37.9"/>
<circle cx="677.5" cy="74.8" r="5"/>
</g>
<g fill="none" stroke="#684545" stroke-width=".39">
<path d="M677.1 118.8l-2.4 2.4"/>
<circle cx="677.5" cy="118.4" r=".51"/>
</g>
<path d="M675.4 119.9l.6 .6-1.3 .7z" fill="#faa"/>
<circle cx="187.7" cy="264" r=".74" fill="none" stroke="#000" stroke-width=".39"/>
<path d="M198 273.8a5.1 5.1 0 0 1 5.4-.7 5.1 5.1 0 0 1 2.9 4.6h-5h5a5.1 5.1 0 0 1-7.2 4.5 5.1 5.1 0 0 1-1.1-8.4z" fill-rule="evenodd" fill="#faa"/>
<g fill="none" stroke="#333" stroke-width=".39">
<path d="M188.1 264.6l9.6 9.5M196.2 277.7h10.1"/>
<circle cx="201.3" cy="277.7" r="5"/>
</g>
<g fill="none" stroke="#684545" stroke-width=".39">
<path d="M187.3 264.4l-2.5 2.5"/>
<circle cx="187.6" cy="264" r=".47"/>
</g>
<path d="M185.6 265.6l.5 .5-1.3 .8z" fill="#faa"/>
<circle cx="187.7" cy="241.2" r=".76" fill="none" stroke="#000" stroke-width=".39"/>
<path d="M198 223.9a5.1 5.1 0 0 1 8 4.1h-5.1h5.1a5.1 5.1 0 0 1-7.4 4.5 5.1 5.1 0 0 1-.6-8.6z" fill-rule="evenodd" fill="#faa"/>
<g fill="none" stroke="#333" stroke-width=".39">
<path d="M195.9 228h10.1M197.4 231.6l-9.1 9.1"/>
<circle cx="201" cy="228" r="5"/>
</g>
<g fill="none" stroke="#684545" stroke-width=".39">
<path d="M187.4 241.6l-2.5 2.4"/>
<circle cx="187.8" cy="241.2" r=".5"/>
</g>
<path d="M185.7 242.7l.5 .6-1.3 .7z" fill="#faa"/>
<path d="M627.7 136.7h.6l.2 .4h-.5h.5a.51 .51 0 0 1-.7 .4 .51 .51 0 0 1-.1-.8z" fill-rule="evenodd" fill="#f00"/>
<circle cx="628" cy="137.1" r=".51" fill="none" stroke="#810000" stroke-width=".39"/>
<path d="M650.8 159.3a5.1 5.1 0 0 1 5.4-.7 5.1 5.1 0 0 1 2.9 4.6h-5h5a5.1 5.1 0 0 1-7.2 4.5 5.1 5.1 0 0 1-1.1-8.4z" fill-rule="evenodd" fill="#faa"/>
<g fill="none" stroke="#333" stroke-width=".39">
<path d="M628.4 137.5l22.1 22.1M649 163.2h10.1"/>
<circle cx="654.1" cy="163.2" r="5"/>
</g>
<g fill="none" stroke="#684545" stroke-width=".39">
<path d="M627.7 137.5l-2.5 2.5"/>
<circle cx="628" cy="137.1" r=".51"/>
</g>
<path d="M625.9 138.7l.6 .5-1.3 .8z" fill="#faa"/>
<circle cx="187.5" cy="189.1" r=".71" fill="none" stroke="#000" stroke-width=".39"/>
<path d="M197.7 185.6a5 5 0 0 1 5.5-1.2 5 5 0 0 1 3.1 4.8h-5h5a5 5 0 0 1-7 4.5 5 5 0 0 1-1.6-8.1z" fill-rule="evenodd" fill="#faa"/>
<g fill="none" stroke="#333" stroke-width=".39">
<path d="M188.2 189.2h18.1"/>
<circle cx="201.3" cy="189.1" r="5"/>
</g>
<g fill="none" stroke="#684545" stroke-width=".39">
<path d="M187.2 189.5l-2.5 2.5"/>
<circle cx="187.5" cy="189.1" r=".51"/>
</g>
<path d="M185.5 190.7l.5 .6-1.3 .7z" fill="#faa"/>
<text font-size="14" x="819.3" y="569">1</text>
<text font-size="7" x="686.2" y="550.8">PLUVIAL E SANITÁRIO</text>
<text font-size="5.6" x="686.2" y="560.7">Cobertura</text>
<g font-size="3.5">
<text x="735.2" y="496.5">NETO LARA ENGENHARIA E INCORPORAÇÃO</text>
<text x="675.7" y="516.9">ESCRITÓRIO AMAGGI EM SISTEMA LIGHT STEEL FRAME</text>
</g>
<g font-size="3" fill="#333">
<text x="674.1" y="74.1">CV-9</text>
<text x="698.4" y="74.7">CV-10</text>
<text x="674.8" y="78">ø50</text>
<text x="700" y="78.5">ø50</text>
<text x="513.2" y="91.2">AP-4</text>
<text x="513.9" y="95">ø75</text>
<text x="627.5" y="109.4">AP-6</text>
<text x="628.2" y="113.3">ø75</text>
<text x="440.8" y="125">AP-3</text>
<text x="754" y="122.1">AP-</text>
<text x="758.9" y="122.1">7</text>
<text x="147.8" y="131.9">AP-1</text>
<text x="313.4" y="127.2">AP-2</text>
<text x="314.1" y="131">ø75</text>
<text x="441.5" y="128.8">ø75</text>
<text x="588.9" y="128.5">CV-7</text>
<text x="754.8" y="126">ø75</text>
<text x="148.5" y="135.8">ø75</text>
<text x="522.3" y="133.1">CV-5</text>
<text x="523" y="136.9">ø50</text>
<text x="589.6" y="132.5">ø50</text>
<text x="563.5" y="138.5">AP-5</text>
<text x="564.2" y="142.4">ø75</text>
<text x="261.8" y="148.4">CV-4</text>
<text x="262.5" y="152.3">ø50</text>
<text x="542.7" y="152.7">CV-6</text>
<text x="543.4" y="156.5">ø50</text>
<text x="650.7" y="162.6">CV-8</text>
<text x="651.4" y="166.4">ø50</text>
<text x="197.9" y="188.6">CV-3</text>
<text x="198.6" y="192.4">ø50</text>
<text x="197.6" y="227.4">CV-2</text>
<text x="198.3" y="231.2">ø50</text>
<text x="197.9" y="277.1">CV-1</text>
<text x="198.6" y="280.9">ø50</text>
</g>
<g font-size="2.8">
<text x="541.3" y="119.4">Calha Metálica</text>
<text x="561.9" y="119.4">200 x 200</text>
<text x="587.6" y="119.4">Calha Metálica</text>
<text x="608.2" y="119.4">200 x 200</text>
<text x="557.6" y="126.7">i=1%</text>
<text x="603.9" y="126.7">i=1%</text>
<text x="108.4" y="193.9">Calha</text>
<text x="116.4" y="193.9">M</text>
<text x="118.7" y="193.9">etálica</text>
<text x="129" y="193.9">350 x</text>
<text x="136.7" y="193.9">5</text>
<text x="138.3" y="193.9">00</text>
<text x="203" y="193.9">Calha Metálica</text>
<text x="223.6" y="193.9">350 x 500</text>
<text x="346.2" y="193.9">Calha Metálica</text>
<text x="366.8" y="193.9">350 x 500</text>
<text x="446.2" y="193.9">Calha Metálica</text>
<text x="466.8" y="193.9">350 x 500</text>
<text x="549.4" y="193.8">Calha Metálica</text>
<text x="570" y="193.8">350 x 500</text>
<text x="667.7" y="193.8">Calha Metálica</text>
<text x="688.3" y="193.8">350 x 500</text>
<text x="731.9" y="193.9">Calha Me</text>
<text x="743.7" y="193.9">tálica</text>
<text x="752.5" y="193.9">350 x</text>
<text x="760.2" y="193.9">5</text>
<text x="761.8" y="193.9">00</text>
<text x="124.7" y="207.3">i=1%</text>
<text x="219.3" y="207.3">i=1%</text>
<text x="362.5" y="207.3">i=1%</text>
<text x="462.5" y="207.3">i=1%</text>
<text x="565.7" y="207.2">i=1%</text>
<text x="684" y="207.2">i=1%</text>
<text x="748.2" y="207.3">i=1%</text>
<text x="202.8" y="365.1">Pluvial</text>
<text x="217.7" y="360.8">Lista de materiais - Cobertura</text>
<text x="210.1" y="369.4">Calha metálica</text>
<text x="217.4" y="373.7">Adaptador para bocal semi-circular</text>
<text x="217.4" y="378.1">110 mm x 75 mm</text>
<text x="217.4" y="382.4">Calha retangular</text>
<text x="263.6" y="378.1">7 pç</text>
<text x="217.4" y="386.7">200 mm x 200 mm</text>
<text x="260.4" y="386.7">4.63 m</text>
<text x="210.1" y="395.3">PVC Esgoto</text>
<text x="217.4" y="391">250 mm x 300 mm</text>
<text x="258.8" y="391">32.01 m</text>
<text x="325.8" y="394.4">Legenda de condutos - Cobertura</text>
<text x="415.7" y="392.4">Legenda - Cobertura</text>
<text x="217.4" y="399.7">Anel de borracha</text>
<text x="325.6" y="400.7">Pluvial</text>
<text x="396.9" y="396.7">Adaptador para bocal semi-circular s/ terminação</text>
<text x="396.9" y="401.1">Joelho 90- coluna</text>
<text x="217.4" y="404">75mm - 3&quot;</text>
<text x="262.1" y="404">14 pç</text>
<text x="396.9" y="405.4">Joelho 90- desce</text>
<text x="217.4" y="408.3">Joelho 90</text>
<text x="217.4" y="412.6">75 mm</text>
<text x="262.1" y="412.6">14 pç</text>
<text x="325.6" y="410">Ventilação</text>
<text x="396.9" y="409.7">Terminal de ventilação- coluna</text>
<text x="217.4" y="416.9">Tubo PVC ponta-bolsa c/ virola</text>
<text x="217.4" y="421.3">75 mm - 3&quot;</text>
<text x="217.4" y="425.6">Tubo rígido c/ ponta lisa</text>
<text x="258.8" y="421.3">27.57 m</text>
<text x="217.4" y="429.9">75 mm - 3&quot;</text>
<text x="258.8" y="429.9">25.08 m</text>
<text x="202.8" y="434.2">Ventilação</text>
<text x="210.1" y="438.5">PVC Esgoto</text>
<text x="217.4" y="442.9">Terminal de ventilação</text>
<text x="217.4" y="447.2">50 mm</text>
<text x="263.6" y="447.2">9 pç</text>
<text x="217.4" y="451.5">Tubo rígido c/ ponta lisa</text>
<text x="217.4" y="455.8">50 mm - 2&quot;</text>
<text x="258.8" y="455.8">35.23 m</text>
<text x="729.1" y="500.3">Av. Perimetral Noroeste, 2398 - Sala 02 - Térreo - CENTRO, Sorriso - MT</text>
<text x="750.8" y="503.6">CEP 78890-090 - Tel (66)99604-7264</text>
<text x="695.2" y="538.7">THALYTA SOUZA REIS</text>
<text x="764.6" y="539.3">AMAGGI EXPORTACAO E IMPORTACAO LTDA</text>
<text x="694" y="541.9">CREA PA nº 1521704139</text>
<text x="776.1" y="542">CNPJ nº 77.294.254/0122-81</text>
<text x="686.2" y="568">PLANTA BAIXA COBERTURA</text>
<text x="686.2" y="571.2">PONTOS DE VENTILAÇÃO - SANITÁRIO</text>
<text x="686.2" y="574.4">TABELAS</text>
<text x="686.2" y="577.6">QUADROS</text>
<text x="816.3" y="580.3">0</text>
<text x="828.7" y="580.2">1</text>
<text x="688.9" y="586.6">16/09/2026</text>
<text x="730" y="586.6">Indicada</text>
<text x="767" y="586.6">Eng. Thalyta Reis</text>
<text x="814.6" y="586.6">R02</text>
</g>
<text font-size="2.1" x="672.2" y="524">Rodovia BR 364, a 26 quilômetros de Ariquemes, Alto Paraíso - RO</text>
</svg>
